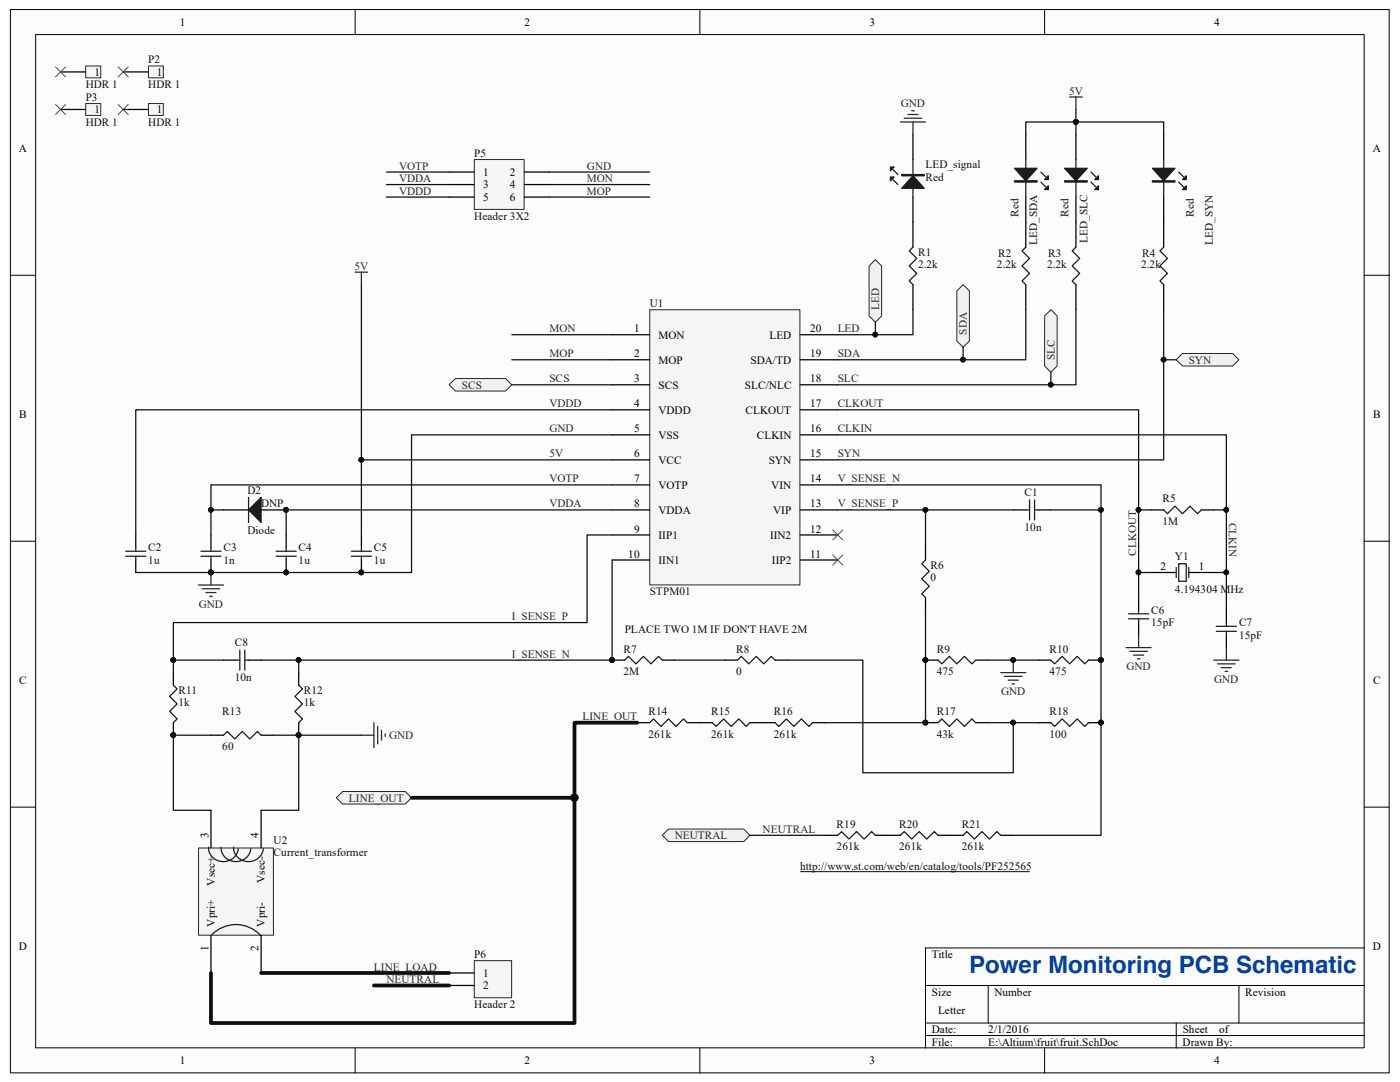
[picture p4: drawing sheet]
<svg xmlns="http://www.w3.org/2000/svg" width="279mm" height="216mm" viewBox="0 0 279 216" stroke-linecap="round" stroke-linejoin="round" font-family="sans-serif">
<path d="M2.1 1.9h275.1v212.2h-275.1z" fill="#fcfcfc"/>
<path d="M2.1 1.9h275.1v212.2h-275.1z" fill="none" stroke="#000" stroke-width=".2"/>
<path d="M7.2 6.9h265v202.2h-265z" fill="#fcfcfc"/>
<g fill="none" stroke="#000" stroke-width=".2">
<path d="M7.1 6.9h265.1v202.2h-265.1zM70.9 1.9v5M139.7 1.9v5M208.5 1.9v5M2.1 54.9h5M272.3 54.9h5M2.1 108h5M272.3 108h5M2.1 161.1h5M272.3 161.1h5M184.7 196.6h87.6M197.2 196.6v7.5"/>
<path d="M247.3 196.6v7.5M272.3 189.2h-87.6v19.9M70.9 209.1v5M139.7 209.1v5M184.7 204.1h87.6M184.7 206.6h87.6M208.5 209.1v5M234.7 204.1v5"/>
</g>
<path d="M129.7 61.8h29.9v54.9h-29.9z" fill="#f5f5f5"/>
<path d="M129.7 61.8h29.9v54.9h-29.9z" fill="none" stroke="#262626" stroke-width=".2"/>
<g fill="none" stroke="#000" stroke-width=".25">
<path d="M182.2 26.8v5M182.2 39.3v10M204.7 26.8v5M204.7 39.3v10M214.7 26.8v5M214.7 39.3v10M232.2 26.8v5M232.2 39.3v10M182.2 56.8v5M204.7 56.8v5M214.7 56.8v5M232.2 56.8v5"/>
<path d="M122.2 66.8h7.5M122.2 71.8h7.5M122.2 76.8h7.5M159.7 66.8h7.5M159.7 71.8h7.5M159.7 76.8h7.5M122.2 81.8h7.5M122.2 86.8h7.5M122.2 91.8h7.5M122.2 96.8h7.5M159.7 81.8h7.5M159.7 86.8h7.5"/>
<path d="M159.7 91.8h7.5M159.7 96.8h7.5M27.1 106.7v2.5M27.1 111.7v2.5M42.1 106.7v2.5M42.1 111.7v2.5M57.1 106.7v2.5M57.1 111.7v2.5M72.1 106.7v2.5M72.1 111.7v2.5M122.2 101.8h7.5M122.2 106.7h7.5"/>
<path d="M122.2 111.7h7.5M159.7 101.8h7.5M159.7 106.7h7.5M159.7 111.7h7.5M227.2 119.2v2.5M229.7 101.8h2.5M239.7 101.8h2.5M34.6 134.2v2.5M44.6 131.7h2.5M49.6 131.7h2.5M227.2 124.2v2.5M244.7 121.7v2.5"/>
<path d="M244.7 126.7v2.5M34.6 144.2v2.5M42.1 146.7h2.5M52.1 146.7h2.5"/>
</g>
<g fill="none" stroke="#1c1c1c" stroke-width=".25">
<path d="M178.2 33.8l1 1M178.2 35.8l1 1M182.2 31.8v7.5M204.7 31.8v7.5M207.7 36.3l1 1M207.7 34.3l1 1M214.7 31.8v7.5M217.7 36.3l1 1M217.7 34.3l1 1M232.2 31.8v7.5M235.2 36.3l1 1M235.2 34.3l1 1"/>
<path d="M182.2 49.3l-.7 .8 1.5 1.5-1.5 1.5 1.5 1.5-1.5 1.5 .7 .7M204.7 49.3l-.7 .8 1.5 1.5-1.5 1.5 1.5 1.5-1.5 1.5 .7 .7M214.7 49.3l-.7 .8 1.5 1.5-1.5 1.5 1.5 1.5-1.5 1.5 .7 .7M232.2 49.3l-.7 .8 1.5 1.5-1.5 1.5 1.5 1.5-1.5 1.5 .7 .7M25.1 110h4M25.1 111h4M27.1 109.2v.8M27.1 111v.7M40.1 110h4M40.1 111h4M42.1 109.2v.8M42.1 111v.7"/>
<path d="M55.1 110h4M55.1 111h4M57.1 109.2v.8M57.1 111v.7M70.1 110h4M70.1 111h4M72.1 109.2v.8M72.1 111v.7M232.2 101.8l.8 .7 1.5-1.5 1.5 1.5 1.5-1.5 1.5 1.5 .7-.7M34.6 136.7l.7 .8-1.5 1.5 1.5 1.5-1.5 1.5 1.5 1.5-.7 .7M47.1 131.7h.8M47.9 129.7v4"/>
<path d="M48.9 129.7v4M48.9 131.7h.7M225.2 122.5h4M225.2 123.5h4M227.2 121.7v.8M227.2 123.5v.7M242.7 125h4.1M242.7 126h4.1M244.7 124.2v.8M244.7 126v.7M44.6 146.7l.8-.7 1.5 1.4 1.5-1.4 1.5 1.4 1.5-1.4 .7 .7"/>
</g>
<g fill="#1c1c1c" stroke="#1c1c1c" stroke-width=".25">
<path d="M230 33.6h4.5l-2.3 2.5z"/>
<path d="M236 37.8l.7-.7v.7z"/>
<path d="M236 35.8l.7-.7v.7z"/>
<path d="M212.5 33.6h4.5l-2.3 2.5z"/>
<path d="M218.5 37.8l.7-.7v.7z"/>
<path d="M218.5 35.8l.7-.7v.7z"/>
<path d="M202.5 33.6h4.5l-2.3 2.5z"/>
<path d="M208.5 37.8l.7-.7v.7z"/>
<path d="M208.5 35.8l.7-.7v.7z"/>
<path d="M182.2 35.1l2.3 2.5h-4.5z"/>
<path d="M177.7 33.3h.8l-.8 .8z"/>
<path d="M177.7 35.3h.8l-.8 .8z"/>
<path d="M230 36.1h4.5v.2h-4.5z" fill-rule="evenodd"/>
<path d="M212.5 36.1h4.5v.2h-4.5z" fill-rule="evenodd"/>
<path d="M202.5 36.1h4.5v.2h-4.5z" fill-rule="evenodd"/>
<path d="M180 34.8h4.5v.3h-4.5z" fill-rule="evenodd"/>
</g>
<g fill="#0e0e0e" stroke="#0e0e0e" stroke-width=".2">
<circle cx="42.1" cy="114.2" r=".47"/>
<circle cx="57.1" cy="114.2" r=".47"/>
<circle cx="72.1" cy="114.2" r=".47"/>
<circle cx="34.6" cy="146.7" r=".47"/>
</g>
<g fill="none" stroke="#262626" stroke-width=".25">
<path d="M213.5 19.3h2.5M214.7 19.3v2.5M179.7 24.3h5M180.5 23.6h3.5M181.2 22.8h2M182 22.1h.5M182.2 24.3v2.5M70.9 54.3h2.5M72.1 54.3v2.5M39.6 116.7h5M40.4 117.5h3.5M41.1 118.2h2"/>
<path d="M41.9 119h.5M42.1 114.2v2.5M224.7 129.2h5M225.5 130h3.5M226.2 130.7h2M227 131.5h.5M227.2 126.7v2.5M242.2 131.7h5.1M243 132.5h3.5M243.7 133.2h2M244.5 134h.5M244.7 129.2v2.5"/>
</g>
<path d="M132.2 166.7l1.2-1.3h15l1.3 1.3-1.3 1.2h-15z" fill-rule="evenodd" fill="#f0f0f0" stroke="#262626" stroke-width=".2"/>
<g fill="none" stroke="#000" stroke-width=".25">
<path d="M202.2 101.8h2.5M207.2 101.8h2.5M59.6 134.2v2.5M184.7 131.7h2.5M194.7 131.7h2.5M59.6 144.2v2.5M127.2 144.2h2.5M137.2 144.2h5M149.7 144.2h5M162.2 144.2h2.5M164.7 166.7h2.5M174.7 166.7h5"/>
<path d="M187.2 166.7h5M199.7 166.7h2.5"/>
</g>
<path d="M205.5 99.8v4M206.5 99.8v4M204.7 101.8h.8M206.5 101.8h.7M59.6 136.7l.8 .8-1.5 1.5 1.5 1.5-1.5 1.5 1.5 1.5-.8 .7M187.2 131.7l.8 .8 1.5-1.5 1.5 1.5 1.5-1.5 1.5 1.5 .7-.8M129.7 144.2l.7-.7 1.5 1.5 1.5-1.5 1.5 1.5 1.5-1.5 .8 .7M142.2 144.2l.7 .8 1.5-1.5 1.5 1.5 1.5-1.5 1.5 1.5 .8-.8M154.7 144.2l.7 .8 1.5-1.5 1.5 1.5 1.5-1.5 1.5 1.5 .8-.8M167.2 166.7l.7-.8 1.5 1.5 1.5-1.5 1.5 1.5 1.5-1.5 .8 .8M179.7 166.7l.8-.8 1.5 1.5 1.5-1.5 1.5 1.5 1.5-1.5 .7 .8M192.2 166.7l.8-.8 1.5 1.5 1.5-1.5 1.5 1.5 1.5-1.5 .7 .8" fill="none" stroke="#1c1c1c" stroke-width=".25"/>
<g fill="#0e0e0e" stroke="#0e0e0e" stroke-width=".2">
<circle cx="59.6" cy="146.7" r=".47"/>
<circle cx="184.7" cy="131.7" r=".47"/>
<circle cx="202.2" cy="131.7" r=".47"/>
</g>
<path d="M159.7 173.9h45.8" fill="none" stroke="#0e0e0e" stroke-width=".2"/>
<path d="M199.7 134.2h5M200.5 135h3.5M201.2 135.7h2M202 136.5h.5M202.2 131.7v2.5" fill="none" stroke="#262626" stroke-width=".25"/>
<path d="M68.4 157.9h12.5l1.2 1.3-1.2 1.2h-12.5l-1.3-1.2z" fill-rule="evenodd" fill="#f0f0f0" stroke="#262626" stroke-width=".2"/>
<path d="M166.2 105.7l2 2M166.2 110.7l2 2M168.2 105.7l-2 2M168.2 110.7l-2 2" fill="none" stroke="#4c4c4c" stroke-width=".2"/>
<g fill="#f0f0f0" stroke="#262626" stroke-width=".2">
<path d="M191 58.1l1.2-1.3 1.3 1.3v9.9l-1.3 1.3-1.2-1.3z" fill-rule="evenodd"/>
<path d="M208.5 63l1.2-1.2 1.3 1.2v10l-1.3 1.3-1.2-1.3z" fill-rule="evenodd"/>
<path d="M234.7 71.8l1.3-1.3h10l1.3 1.3-1.3 1.2h-10z" fill-rule="evenodd"/>
</g>
<path d="M184.7 109.2v2.5M184.7 119.2v2.5M122.2 131.7h2.5M132.2 131.7h2.5M144.7 131.7h2.5M154.7 131.7h2.5M207.2 131.7h2.5M217.2 131.7h2.5M184.7 144.2h2.5M194.7 144.2h2.5M207.2 144.2h2.5M217.2 144.2h2.5" fill="none" stroke="#000" stroke-width=".25"/>
<g fill="#0e0e0e" stroke="#0e0e0e" stroke-width=".2">
<circle cx="219.7" cy="131.7" r=".47"/>
<circle cx="122.1" cy="131.7" r=".47"/>
<circle cx="184.7" cy="144.2" r=".47"/>
<circle cx="219.7" cy="144.2" r=".47"/>
</g>
<path d="M184.7 111.7l-.7 .8 1.5 1.5-1.5 1.5 1.5 1.5-1.5 1.5 .7 .7M124.7 131.7l.7-.7 1.5 1.5 1.5-1.5 1.5 1.5 1.5-1.5 .8 .7M147.2 131.7l.7-.7 1.5 1.5 1.5-1.5 1.5 1.5 1.5-1.5 .8 .7M209.7 131.7l.8 .8 1.5-1.5 1.5 1.5 1.5-1.5 1.5 1.5 .7-.8M187.2 144.2l.8-.7 1.5 1.5 1.5-1.5 1.5 1.5 1.5-1.5 .7 .7M209.7 144.2l.8 .8 1.5-1.5 1.5 1.5 1.5-1.5 1.5 1.5 .7-.8" fill="none" stroke="#1c1c1c" stroke-width=".25"/>
<path d="M72.1 146.7h2.5M74.6 144.2v5M75.4 145v3.4M76.1 145.7v2M76.9 146.4v.5" fill="none" stroke="#262626" stroke-width=".25"/>
<path d="M94.7 31.9h9.9v9.9h-9.9z" fill="#f5f5f5"/>
<path d="M94.7 31.8h9.9v10h-9.9z" fill="none" stroke="#262626" stroke-width=".2"/>
<path d="M89.6 34.3h5M89.6 36.8h5M89.6 39.3h5M104.6 34.3h5.1M104.6 36.8h5.1M104.6 39.3h5.1" fill="none" stroke="#000" stroke-width=".25"/>
<g fill="#f0f0f0" stroke="#262626" stroke-width=".2">
<path d="M89.6 76.8l1.3-1.3h10l1.2 1.3-1.2 1.2h-10z" fill-rule="evenodd"/>
<path d="M173.4 53.1l1.3-1.3 1.2 1.3v9.9l-1.2 1.3-1.3-1.3z" fill-rule="evenodd"/>
</g>
<path d="M94.7 191.7h7.4v7.4h-7.4z" fill="#f5f5f5"/>
<path d="M94.7 191.7h7.4v7.4h-7.4z" fill="none" stroke="#262626" stroke-width=".2"/>
<path d="M44.6 101.8h5M52.1 101.8h5M229.7 114.2h5M237.2 114.2h5M89.6 194.1h5M89.6 196.6h5" fill="none" stroke="#000" stroke-width=".25"/>
<path d="M49.6 99.3v4.9M234.7 113.2v2M235.2 112.5h1.5v3.5h-1.5zM237.2 113.2v2" fill="none" stroke="#1c1c1c" stroke-width=".25"/>
<circle cx="57.1" cy="101.7" r=".47" fill="#0e0e0e" stroke="#0e0e0e" stroke-width=".2"/>
<path d="M49.6 101.8l2.5-2.5v4.9z" fill="#1c1c1c" stroke="#1c1c1c" stroke-width=".25"/>
<path d="M39.7 169.2h14.9v17.4h-14.9z" fill="#f5f5f5"/>
<path d="M39.6 169.2h15v17.4h-15z" fill="none" stroke="#262626" stroke-width=".2"/>
<path d="M41.6 169.1a2.99 2.99 0 0 0 2.8 2.8 2.99 2.99 0 0 0 3.1-2.6M44.1 169.1a2.99 2.99 0 0 0 2.8 2.8 2.99 2.99 0 0 0 3.1-2.6M46.6 169.1a2.99 2.99 0 0 0 2.8 2.8 2.99 2.99 0 0 0 3.2-2.6M42.2 186.6a6.7 6.7 0 0 1 9.9 .1" fill="none" stroke="#1c1c1c" stroke-width=".25"/>
<path d="M42.1 161.7v7.5M52.1 161.7v7.5M42.1 186.7v7.4M52.1 186.7v7.4" fill="none" stroke="#000" stroke-width=".25"/>
<g fill="none" stroke="#0e0e0e" stroke-width=".25">
<path d="M77.1 34.3h12.5M77.1 36.8h12.5M77.1 39.3h12.5M109.7 34.3h20M109.7 36.8h20M109.7 39.3h20M204.7 26.8v-2.5h27.5v2.5M214.7 21.8v5M72.1 56.8v49.9M102.1 76.8h20.1M102.1 66.8h20.1M102.1 71.8h20.1"/>
<path d="M174.7 64.3v2.5M182.2 61.8v5h-15M192.2 69.3v2.5M204.7 61.8v10h-37.5M209.7 74.3v2.5M214.7 61.8v15h-47.5M232.2 61.8v30h-65M232.2 71.8h2.5M72.1 91.8h50.1M122.2 81.8h-95.1v24.9M122.2 86.8h-40.1v27.4h-55M122.2 96.8h-80.1v9.9"/>
<path d="M167.2 96.8h52.5v69.9h-17.5M167.2 86.8h77.5v34.9M167.2 81.8h60v37.4M42.1 101.8h2.5M122.2 111.7v20h-62.6M122.2 101.8h-65.1v4.9M122.2 106.7h-5v17.5h-82.6v7.5M167.2 101.8h35M184.7 101.8v7.4M209.7 101.8h10M227.2 101.8h2.5M227.2 114.2h2.5"/>
<path d="M242.2 101.8h2.5M242.2 114.2h2.5M34.6 131.7v2.5M34.6 131.7h10M52.1 131.7h7.5v2.5M134.7 131.7h10M157.2 131.7h15v22.5h30v-10M184.7 121.7v22.5h-20M197.2 131.7h10M42.1 146.7h-7.5v15h7.5M54.6 146.7h5v15h-7.5M197.2 144.2h10"/>
<path d="M149.7 166.7h15"/>
</g>
<g fill="#0e0e0e" stroke="#0e0e0e" stroke-width=".2">
<circle cx="72.1" cy="91.7" r=".47"/>
<circle cx="214.7" cy="24.3" r=".47"/>
<circle cx="192.2" cy="71.8" r=".47"/>
<circle cx="209.7" cy="76.8" r=".47"/>
<circle cx="59.6" cy="131.7" r=".47"/>
<circle cx="34.6" cy="131.7" r=".47"/>
<circle cx="122.1" cy="131.7" r=".47"/>
<circle cx="219.7" cy="101.7" r=".47"/>
<circle cx="232.2" cy="71.8" r=".47"/>
<circle cx="202.2" cy="131.7" r=".47"/>
<circle cx="202.2" cy="144.2" r=".47"/>
<circle cx="184.7" cy="144.2" r=".47"/>
<circle cx="184.7" cy="131.7" r=".47"/>
<circle cx="184.7" cy="101.7" r=".47"/>
<circle cx="72.1" cy="114.2" r=".47"/>
<circle cx="57.1" cy="114.2" r=".47"/>
<circle cx="42.1" cy="114.2" r=".47"/>
<circle cx="219.7" cy="144.2" r=".47"/>
<circle cx="219.7" cy="131.7" r=".47"/>
<circle cx="174.7" cy="66.8" r=".47"/>
<circle cx="42.1" cy="101.7" r=".47"/>
<circle cx="57.1" cy="101.7" r=".47"/>
<circle cx="244.7" cy="101.7" r=".47"/>
<circle cx="244.7" cy="114.2" r=".47"/>
<circle cx="227.2" cy="101.7" r=".47"/>
<circle cx="227.2" cy="114.2" r=".47"/>
<circle cx="59.6" cy="146.7" r=".47"/>
<circle cx="34.6" cy="146.7" r=".47"/>
<circle cx="114.6" cy="159.2" r=".72"/>
</g>
<path d="M82.1 159.2h32.6M127.2 144.2h-12.5v59.9h-72.6v-10M52.1 194.1h37.5M74.6 196.6h15" fill="none" stroke="#0e0e0e" stroke-width=".75"/>
<path d="M17.1 13.2h3v2.3h-3z" fill="#f5f5f5"/>
<path d="M17.1 13.2h3v2.3h-3z" fill="none" stroke="#262626" stroke-width=".2"/>
<path d="M12.1 14.4h5" fill="none" stroke="#000" stroke-width=".25"/>
<path d="M29.7 13.2h2.9v2.3h-2.9z" fill="#f5f5f5"/>
<path d="M29.6 13.2h3v2.3h-3z" fill="none" stroke="#262626" stroke-width=".2"/>
<path d="M24.6 14.4h5" fill="none" stroke="#000" stroke-width=".25"/>
<path d="M17.1 20.7h3v2.3h-3z" fill="#f5f5f5"/>
<path d="M17.1 20.7h3v2.3h-3z" fill="none" stroke="#262626" stroke-width=".2"/>
<path d="M12.1 21.8h5" fill="none" stroke="#000" stroke-width=".25"/>
<path d="M29.7 20.7h2.9v2.3h-2.9z" fill="#f5f5f5"/>
<path d="M29.6 20.7h3v2.3h-3z" fill="none" stroke="#262626" stroke-width=".2"/>
<path d="M24.6 21.8h5" fill="none" stroke="#000" stroke-width=".25"/>
<path d="M11.1 13.4l2 2M13.1 13.4l-2 2M23.6 13.4l2 2M25.6 13.4l-2 2M11.1 20.8l2 2M13.1 20.8l-2 2M23.6 20.8l2 2M25.6 20.8l-2 2" fill="none" stroke="#4c4c4c" stroke-width=".2"/>
<path d="M59.6 146.7h12.5" fill="none" stroke="#0e0e0e" stroke-width=".25"/>
<circle cx="59.6" cy="146.7" r=".47" fill="#0e0e0e" stroke="#0e0e0e" stroke-width=".2"/>
<text font-size="4.8" fill="#0042aa" x="193.4" y="194.1">Power Monitoring PCB Schematic</text>
<g font-size="2.2">
<text x="35.9" y="5.1">1</text>
<text x="104.7" y="5.1">2</text>
<text x="173.5" y="5.1">3</text>
<text x="242.3" y="5.1">4</text>
<text x="18.8" y="15.1">1</text>
<text x="31.3" y="15.1">1</text>
<text x="18.8" y="22.6">1</text>
<text x="31.3" y="22.6">1</text>
<text x="3.8" y="30.4">A</text>
<text x="96.4" y="35.1">1</text>
<text x="101.8" y="35.1">2</text>
<text x="273.9" y="30.4">A</text>
<text x="96.4" y="37.6">3</text>
<text x="96.4" y="40.1">5</text>
<text x="101.8" y="37.6">4</text>
<text x="101.8" y="40.1">6</text>
<text x="126.5" y="66.3">1</text>
<text x="126.5" y="71.3">2</text>
<text x="131.4" y="67.6">MON</text>
<text x="153.5" y="67.6">LED</text>
<text x="161.7" y="71.3">19</text>
<text x="161.7" y="66.3">20</text>
<text x="126.5" y="76.3">3</text>
<text x="131.4" y="72.6">MOP</text>
<text x="131.4" y="77.6">SCS</text>
<text x="148.6" y="77.6">SLC/NLC</text>
<text x="149.8" y="72.6">SDA/TD</text>
<text x="161.7" y="76.3">18</text>
<text x="3.8" y="83.5">B</text>
<text x="126.5" y="81.3">4</text>
<text x="131.4" y="82.5">VDDD</text>
<text x="148.8" y="82.5">CLKOUT</text>
<text x="161.7" y="81.3">17</text>
<text x="274" y="83.5">B</text>
<text x="126.5" y="86.3">5</text>
<text x="131.4" y="87.5">VSS</text>
<text x="151" y="87.5">CLKIN</text>
<text x="161.7" y="86.3">16</text>
<text x="126.5" y="91.3">6</text>
<text x="131.4" y="92.5">VCC</text>
<text x="153.4" y="92.5">SYN</text>
<text x="161.7" y="91.3">15</text>
<text x="126.5" y="96.3">7</text>
<text x="126.5" y="101.3">8</text>
<text x="131.4" y="97.5">VOTP</text>
<text x="153.9" y="97.5">VIN</text>
<text x="161.7" y="101.3">13</text>
<text x="161.7" y="96.3">14</text>
<text x="126.5" y="106.3">9</text>
<text x="131.4" y="102.5">VDDA</text>
<text x="131.4" y="107.5">IIP1</text>
<text x="153.7" y="107.5">IIN2</text>
<text x="154.3" y="102.5">VIP</text>
<text x="161.7" y="106.3">12</text>
<text x="125.4" y="111.3">10</text>
<text x="131.4" y="112.5">IIN1</text>
<text x="154.1" y="112.5">IIP2</text>
<text x="161.7" y="111.3">11</text>
<text x="231.6" y="113.7">2</text>
<text x="239.2" y="113.7">1</text>
<text x="3.8" y="136.5">C</text>
<text x="274" y="136.5">C</text>
<text x="41.6" y="167.2" transform="rotate(-90 41.6 167.2)">3</text>
<text x="51.6" y="167.2" transform="rotate(-90 51.6 167.2)">4</text>
<text x="42.9" y="176.7" transform="rotate(-90 42.9 176.7)">Vsec+</text>
<text x="52.9" y="176.2" transform="rotate(-90 52.9 176.2)">Vsec-</text>
<text x="42.9" y="184.9" transform="rotate(-90 42.9 184.9)">Vpri+</text>
<text x="52.9" y="184.9" transform="rotate(-90 52.9 184.9)">Vpri-</text>
<text x="3.8" y="189.6">D</text>
<text x="41.6" y="189.8" transform="rotate(-90 41.6 189.8)">1</text>
<text x="51.6" y="189.8" transform="rotate(-90 51.6 189.8)">2</text>
<text x="186" y="191.2">Title</text>
<text x="273.9" y="189.6">D</text>
<text x="96.4" y="194.9">1</text>
<text x="96.4" y="197.4">2</text>
<text x="186" y="198.7">Size</text>
<text x="187.2" y="202.4">Letter</text>
<text x="198.5" y="198.7">Number</text>
<text x="248.5" y="198.7">Revision</text>
<text x="186" y="206.2">Date:</text>
<text x="186" y="208.7">File:</text>
<text x="197.2" y="206.2">2/1/2016</text>
<text x="197.2" y="208.7">E:\Altium\fruit\fruit.SchDoc</text>
<text x="236" y="208.7">Drawn By:</text>
<text x="236" y="206.2">Sheet</text>
<text x="243.3" y="206.2">of</text>
<text x="35.9" y="212.4">1</text>
<text x="104.7" y="212.4">2</text>
<text x="173.5" y="212.4">3</text>
<text x="242.3" y="212.4">4</text>
</g>
<g font-size="2.2" fill="#0e0e0e">
<text x="17.1" y="17.6">HDR 1</text>
<text x="29.6" y="12.7">P2</text>
<text x="29.6" y="17.6">HDR 1</text>
<text x="17.1" y="20.2">P3</text>
<text x="17.1" y="25.1">HDR 1</text>
<text x="29.6" y="25.1">HDR 1</text>
<text x="94.7" y="31.3">P5</text>
<text x="184.7" y="33.6">LED_signal</text>
<text x="184.7" y="36.1">Red</text>
<text x="94.7" y="43.8">Header 3X2</text>
<text x="203.2" y="43.2" transform="rotate(-90 203.2 43.2)">Red</text>
<text x="213.2" y="43.2" transform="rotate(-90 213.2 43.2)">Red</text>
<text x="238.3" y="43.2" transform="rotate(-90 238.3 43.2)">Red</text>
<text x="183.2" y="53.6">2.2k</text>
<text x="183.2" y="51.1">R1</text>
<text x="199" y="53.6">2.2k</text>
<text x="199.2" y="51.3">R2</text>
<text x="207" y="48.9" transform="rotate(-90 207 48.9)">LED_SDA</text>
<text x="209" y="53.6">2.2k</text>
<text x="209.2" y="51.3">R3</text>
<text x="217" y="48.5" transform="rotate(-90 217 48.5)">LED_SLC</text>
<text x="227.8" y="53.6">2.2k</text>
<text x="228" y="51.3">R4</text>
<text x="242" y="48.9" transform="rotate(-90 242 48.9)">LED_SYN</text>
<text x="129.7" y="61.3">U1</text>
<text x="49.4" y="98.5">D2</text>
<text x="52.1" y="101.3">DNP</text>
<text x="204.5" y="99">C1</text>
<text x="232" y="100.2">R5</text>
<text x="49.4" y="106.5">Diode</text>
<text x="204.5" y="106">10n</text>
<text x="232" y="104.8">1M</text>
<text x="29.6" y="112.5">1u</text>
<text x="29.6" y="110">C2</text>
<text x="44.6" y="112.5">1n</text>
<text x="44.6" y="110">C3</text>
<text x="59.6" y="112.5">1u</text>
<text x="59.6" y="110">C4</text>
<text x="74.6" y="112.5">1u</text>
<text x="74.6" y="110">C5</text>
<text x="185.7" y="113.5">R6</text>
<text x="234.5" y="111.8">Y1</text>
<text x="129.7" y="118.7">STPM01</text>
<text x="185.7" y="116">0</text>
<text x="234.5" y="118.2">4.194304 MHz</text>
<text x="229.7" y="125">15pF</text>
<text x="229.7" y="122.5">C6</text>
<text x="247.3" y="125">C7</text>
<text x="46.9" y="129">C8</text>
<text x="124.4" y="130.2">R7</text>
<text x="124.7" y="126.2">PLACE TWO 1M IF DON'T HAVE 2M</text>
<text x="146.9" y="130.2">R8</text>
<text x="186.9" y="130.2">R9</text>
<text x="209.5" y="130.2">R10</text>
<text x="247.3" y="127.5">15pF</text>
<text x="46.9" y="136">10n</text>
<text x="124.4" y="134.7">2M</text>
<text x="146.9" y="134.7">0</text>
<text x="186.9" y="134.7">475</text>
<text x="209.5" y="134.7">475</text>
<text x="35.6" y="141">1k</text>
<text x="35.6" y="138.5">R11</text>
<text x="44.4" y="142.7">R13</text>
<text x="60.6" y="141">1k</text>
<text x="60.6" y="138.5">R12</text>
<text x="129.4" y="142.7">R14</text>
<text x="141.9" y="142.7">R15</text>
<text x="154.4" y="142.7">R16</text>
<text x="186.9" y="142.7">R17</text>
<text x="209.5" y="142.7">R18</text>
<text x="44.4" y="149.7">60</text>
<text x="129.4" y="147.2">261k</text>
<text x="141.9" y="147.2">261k</text>
<text x="154.4" y="147.2">261k</text>
<text x="186.9" y="147.2">43k</text>
<text x="209.5" y="147.2">100</text>
<text x="167" y="165.2">R19</text>
<text x="179.5" y="165.2">R20</text>
<text x="191.9" y="165.2">R21</text>
<text x="54.6" y="168.4">U2</text>
<text x="54.6" y="170.9">Current_transformer</text>
<text x="159.7" y="173.7">http://www.st.com/web/en/catalog/tools/PF252565</text>
<text x="167" y="169.7">261k</text>
<text x="179.5" y="169.7">261k</text>
<text x="191.9" y="169.7">261k</text>
<text x="94.7" y="191.2">P6</text>
<text x="94.7" y="201.2">Header 2</text>
</g>
<g font-size="2.2" fill="#262626">
<text x="179.7" y="21.3">GND</text>
<text x="213.4" y="18.9">5V</text>
<text x="79.6" y="33.8">VOTP</text>
<text x="117.1" y="33.8">GND</text>
<text x="79.6" y="36.3">VDDA</text>
<text x="79.6" y="38.8">VDDD</text>
<text x="117.1" y="36.3">MON</text>
<text x="117.1" y="38.8">MOP</text>
<text x="70.7" y="53.8">5V</text>
<text x="175.5" y="61.8" transform="rotate(-90 175.5 61.8)">LED</text>
<text x="109.6" y="66.3">MON</text>
<text x="109.6" y="71.3">MOP</text>
<text x="167.2" y="71.3">SDA</text>
<text x="167.2" y="66.3">LED</text>
<text x="193" y="66.8" transform="rotate(-90 193 66.8)">SDA</text>
<text x="210.5" y="71.8" transform="rotate(-90 210.5 71.8)">SLC</text>
<text x="92.2" y="77.6">SCS</text>
<text x="109.6" y="76.3">SCS</text>
<text x="167.2" y="76.3">SLC</text>
<text x="237.2" y="72.6">SYN</text>
<text x="109.6" y="81.3">VDDD</text>
<text x="167.2" y="81.3">CLKOUT</text>
<text x="109.6" y="86.3">GND</text>
<text x="167.2" y="86.3">CLKIN</text>
<text x="109.6" y="91.3">5V</text>
<text x="167.2" y="91.3">SYN</text>
<text x="109.6" y="96.3">VOTP</text>
<text x="109.6" y="101.3">VDDA</text>
<text x="167.2" y="96.3">V_SENSE_N</text>
<text x="167.2" y="101.3">V_SENSE_P</text>
<text x="245.2" y="104.3" transform="rotate(90 245.2 104.3)">CLKIN</text>
<text x="226.7" y="110.9" transform="rotate(-90 226.7 110.9)">CLKOUT</text>
<text x="39.7" y="121.2">GND</text>
<text x="102.2" y="123.7">I_SENSE_P</text>
<text x="102.2" y="131.2">I_SENSE_N</text>
<text x="224.8" y="133.7">GND</text>
<text x="242.3" y="136.2">GND</text>
<text x="116.2" y="143.7">LINE_OUT</text>
<text x="199.8" y="138.7">GND</text>
<text x="77.6" y="147.4">GND</text>
<text x="69.6" y="159.9">LINE_OUT</text>
<text x="134.7" y="167.4">NEUTRAL</text>
<text x="152.2" y="166.2">NEUTRAL</text>
<text x="74.6" y="193.7">LINE_LOAD</text>
<text x="77.1" y="196.2">NEUTRAL</text>
</g>
</svg>
